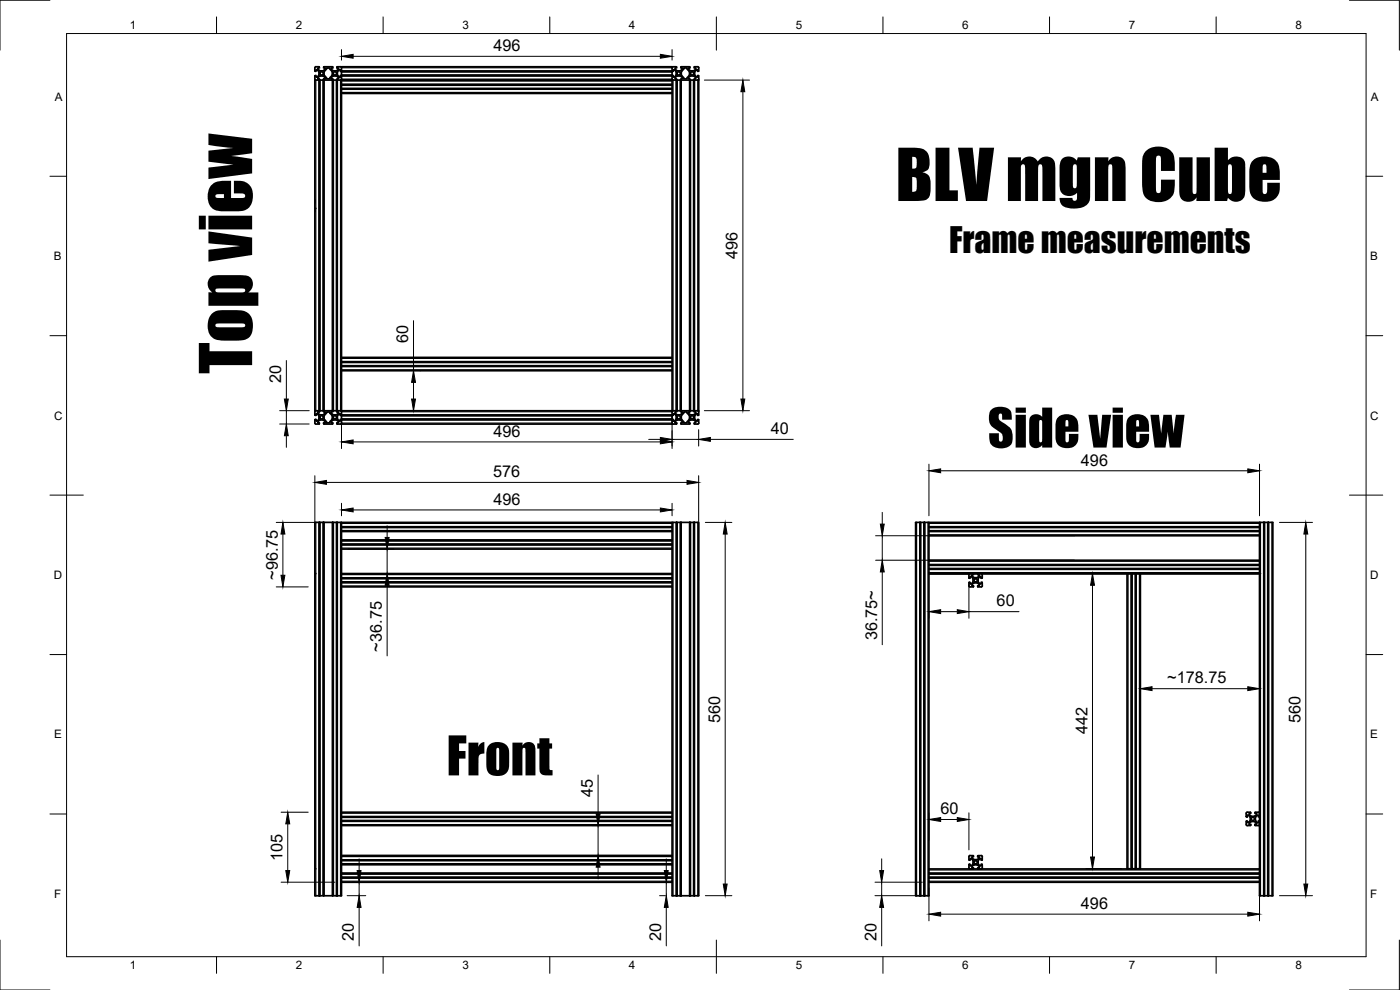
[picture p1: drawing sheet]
<svg xmlns="http://www.w3.org/2000/svg" width="420mm" height="297mm" viewBox="0 0 420 297" stroke-linecap="round" stroke-linejoin="round" font-family="sans-serif">
<!-- layer: Visible -->
<g fill="none" stroke="#000" stroke-width=".51">
<path d="M94.8 24h-.3v99.2l1.3 .1M95.6 21.4v1.3l-.4 .4h-.4v-.4l-.3 .1v.9l.3 .3M95.8 20.1l-1-.1-.3 .3v1l.3 .1v-.5h.4l.4 .4M95.8 20.1h.1M95.8 24h-1M95.8 22.9l-.4 .5v.3h.5l-.1 .2M95.8 23.9v.1M95.8 22.9h1.4M95.9 24v99.2M97.1 24v99.2M97.2 22.9l.4 .5v.3h-.5l.1 99.6M97.3 21.6v.8"/>
<path d="M97.3 22.4l.7 1v.3h1v-.3l.6-.7M97.4 21.3l.6-.6v-.3h1v.3l.6 .6M97.4 21.4l-.1 .2M99.6 21.4v1.3M99.8 24h-4v99.2M99.8 20.1l-2.6-.1-.1 .4h.5v.3l-.7 .6-.9-.1-.6-.5v-.3h.5l-.1-.3M99.8 20.1h.1M99.8 20.1l.1 .3h-.5v.3l.4 .4M99.8 22.9l-.4 .5v.3h.5l-.1 .2M99.8 23.9v.1M99.8 22.9h1.4M99.9 24v99.2"/>
<path d="M101.1 24v99.2M101.2 24h.1M101.2 20.1l-.1 .3h.5v.3l-.4 .4h-1.4M101.2 22.9l.4 .5v.3h-.5l.1 .2M101.2 24h-1.4v99.2M101.2 23.9v.1M101.2 20.1h.1M101.2 20.1l1-.1 .3 .3M101.2 24h1M101.2 24v99.2M101.4 21.3l.4-.4h.3v.5l.3-.1M101.4 21.4v1.3l.4 .4h.3v-.4h.3"/>
<path d="M102.2 24h.3M102.4 22.7h.1M102.4 21.3h99.3v1.4M102.4 22.8h99.3M102.4 21.3h.1M102.5 20.3v-.3h99.2v.3M102.5 22.7v.1M102.5 23.7v.3M102.5 20.3v3.4M102.5 24v99.2M102.5 24h99.2M102.5 28h99.2"/>
<path d="M102.5 26.8h99.2M102.5 26.7h99.2M102.5 25.4h99.2M102.5 25.3h99.2M102.5 22.7h99.2M102.5 21.4h99.2M102.5 23.7l-.3 .3M201.7 23.7l.3 .3M201.7 20.3l.3-.3h1l.1 .4h-.5v.3l.7 .5M201.7 23.7v.3M201.7 22.7v.1M201.7 24h.3"/>
<path d="M201.7 20.3v1l.4 .1v-.5h.3l.4 .4M201.7 24v99.2M202.8 21.4l.1 1.2-.5 .5h-.3v-.4h-.3l-.1 1M203 22.9l-.4 .5v.3h.5v.2l-1.1 .1M203.1 24v99.2M203.3 22.8l1.1 .1M203.3 22.8l-.3 .1M204.3 24v99.2M204.4 20.1l-.1 .3h.5v.3l-.6 .5-.9 .1M204.4 22.9l.4 .5v.3h-.5l.1 .2M204.4 23.9v.1M204.4 24h2.6"/>
<path d="M204.4 20.1h2.6M204.4 20.1h.1M204.5 21.6v.8M204.6 21.3l.6-.6v-.3h1v.3l.6 .6M204.6 21.4l-.1 .2M206.8 21.4l.1 1.2-.7 .8v.3h-1v-.3l-.7-1M207 24h.1M207 24v99.2M207 20.1h.1M207 20.1l.1 .3h-.5v.3l.5 .5 1 .1M207 22.9l-.4 .5v.3h.5l-.1 .2M207 24h1.4v99.2"/>
<path d="M207 23.9v.1M207.1 24v99.2M208.1 22.8l-1.1 .1M208.1 22.8l.3 .1M208.3 24v99.2M208.4 20.1l-.1 .3h.5v.3l-.7 .5M208.4 22.9l.4 .5v.3h-.5l.1 .2M208.4 23.9v.1M208.4 20.1l1.3 .1-.1 1.1M208.4 24h1M208.4 20.1h.1M208.6 21.3l.4-.4h.3v.5l.3-.1"/>
<path d="M208.6 21.4v1.3l.4 .4h.3v-.4h.3M209.4 24h.3v99.2l-1.3 .1M209.6 22.7h.1M209.6 22.8l.1 .9-.3 .3M209.6 21.3h.1M94.5 63.5h.1M94.5 60.1v1M94.5 60.1h.1M102.5 111.2h99.2M102.5 110h99.2M102.5 109.9h99.2M102.5 108.6h99.2"/>
<path d="M102.5 108.5h99.2M102.5 107.2h99.2M94.5 123.5v1l.3 .1v-.5h.4l.5 .7v1l-.5 .6h-.4v-.5h-.2M94.6 125.9l-.1 1 .3 .3h1l.1-.3h-.5v-.3l.6-.6h.9l.7 .6v.3h-.5l.1 .3h2.6l.1-.3h-.5v-.3l.4-.5M94.6 125.9h.1M94.8 123.2l-.3 .3M95.8 123.2h1.4M95.8 123.3l.1 .3h-.5v.3l.6 .5 .9 .1 .7-.6v-.3h-.5l.1-.3M97.2 123.2l2.6 .1M97.3 124.8v.8M97.3 125.6l.7 1v.3h1v-.3l.6-.7M99.6 124.6l-.6-.7v-.3h-1v.3l-.7 .9"/>
<path d="M99.6 124.5v1.4M99.8 123.3l.1 .3h-.5v.3l.4 .4M99.8 123.2h1.4M99.8 126.1l1.3-.1 .5 .6v.3h-.5l.1 .3h1l.3-.3M101.2 123.2h.1M101.2 123.3l-.1 .3h.5v.3l-.4 .4h-1.4M102.2 123.2l.3 .3M102.5 123.2l-1.3 .1M102.5 126.9v.3h99.2v-.3M102.5 123.2v1.3l-.4 .1v-.5h-.3l-.5 .6v.9l.5 .8h.3v-.5h.4v1M102.5 123.2h99.2M102.5 125.9h99.2"/>
<path d="M102.5 124.6h99.2M201.7 123.2v1.3l.4 .1v-.5h.3l.5 .7v1l-.5 .6h-.3v-.5h-.3M201.7 123.2l1.3 .1M201.8 125.9h.1M201.8 125.9h-99.3v-1.4h99.2v2.4M202 123.2l-.3 .3M203 123.2h1.4M203 123.2v-99.2h1.4v99.2M203 123.3l.1 .3h-.5v.3l.7 .5M203.3 126h.9l.6 .6v.3h-.5l.1 .3M203.3 126l-.7 .6v.3h.5l-.1 .3h-1l-.3-.3M204.4 123.3h2.6"/>
<path d="M204.4 123.3l-.1 .3h.5v.3l-.6 .5-.9 .1M204.5 124.8v.8M204.5 124.8l.7-.9v-.3h1v.3l.7 .8v.9l-.7 1v.3h-1v-.3l-.7-1M207 123.2h.1M207 123.3l.1 .3h-.5v.3l.5 .5 1 .1M207 123.2h1.4M208.1 126h-1l-.5 .6v.3h.5l-.1 .3h-2.6M208.1 126l.7 .6v.3h-.5l.1 .2M208.4 123.3l-.1 .3h.5v.3l-.7 .5M208.4 123.3h.1M209.4 123.2l.3 .3M209.7 123.5v1l-.4 .1v-.5h-.3l-.5 .6v.9l.5 .8h.3v-.5h.4v1.2h-1.3"/>
<path d="M95.8 156.7v112.1M95.9 156.7v112.1M97.1 156.7v112.1M97.2 156.7v112.1M99.8 156.7v112.1M99.9 156.7v112.1M101.1 156.7v112.1M101.2 156.7h.1M101.2 156.7v112.1M102.5 156.7h-8v112.1h2.6M102.5 156.7v100M102.5 159.5h99.2"/>
<path d="M102.5 159.4h99.2M102.5 158.1h99.2M102.5 158h99.2M102.5 156.7h99.2M201.7 156.7h8v112.1h-1.4M201.7 156.7v100M203 156.7v112.1M203.1 156.7v112.1M204.3 156.7v112.1M204.4 156.7v112.1M207 156.7h.1M207 156.7v112.1"/>
<path d="M207.1 156.7v112.1M208.3 156.7v112.1M208.4 156.7v112.1M276.1 156.7v112.1M276.2 156.7v112.1M277.4 156.7v112.1M277.5 156.7v112.1M278.8 156.7v4M278.8 159.4h99.2M278.8 156.7h-4v112.1h4v-4.1M278.8 158.1h99.2M278.8 158h99.2"/>
<path d="M278.8 156.7h99.2M378 156.7v4M378 156.7h4v112.1h-4v-4.1M379.3 156.7v112.1zM380.6 156.7v112.1M380.7 156.7v112.1M102.5 172.1h99.2M102.5 173.5h99.2M102.5 173.4h99.2M102.5 174.7h99.2M102.5 174.8h99.2M102.5 176.1h99.2"/>
<path d="M102.5 164.7h99.2M102.5 163.5h99.2M102.5 163.4h99.2M102.5 162.1h99.2M102.5 162h99.2M278.8 170.8h99.2M278.8 168.1v4M278.8 172.1h99.2M278.8 160.7v7.4M278.8 172.1v88.6M278.8 170.7h99.2M278.8 169.5h99.2"/>
<path d="M278.8 169.4h99.2M278.8 168.1h99.2M278.8 160.7h99.2M290.9 174.8l-.1 1.1 1.3 .1M290.9 173.4h.1M290.9 174.7h.2v.5h.4l.4-.4M290.9 174.7v.1M290.9 174.8h.1M291.1 172.1h-12.3h99.2M291.1 172.1h2.4M291.1 172.1l-.3 .3 .1 1M291.9 173.4l-.4-.4h-.4v.5l-.2-.1"/>
<path d="M291.9 173.4v1.4M292.1 172.2h.1M292.1 172.2l.1 .3h-.5v.3l.7 .5h1l.5-.5v-.3h-.5l.1-.3M292.1 176l.1-.3h-.5v-.3l.5-.5h1l.7 .5v.3h-.5l.1 .3M292.1 176h.1M293.5 176h.1M293.5 172.1v.1M294.5 172.1l.3 .3-.1 1M294.7 173.4l-.3 .1v-.5h-.3l-.4 .4v1.4M294.7 174.7h-.3v.5h-.3l-.4-.4M294.7 174.7v.1M294.7 174.8h.1"/>
<path d="M294.7 174.8l.1 1.1-1.3 .1M294.7 173.4h.1M338.5 172.1h-.3v88.6h4v-88.6h-.3M339.6 172.1v88.6M378 168.1v4M378 160.7v7.4M378 172.1v88.6M102.5 256.7v8M102.5 258h.1M102.5 247.7h99.2M102.5 246.4h99.2M102.5 246.3h99.2"/>
<path d="M102.5 243.7h99.2M102.5 245h99.2M102.5 245.1h99.2M102.5 256.7h99.2M102.5 259.4h99.2M102.5 259.3h99.2M201.7 258l-99.2 .1M201.7 256.7v1.3h-99.2M201.7 258.1v6.6M201.7 258h.1M290.8 257l.1 1M290.9 259.4l-.1 1.1 1.3 .2"/>
<path d="M290.9 258h.1M290.9 258l.2 .1v-.5h.4l.4 .4M290.9 259.4l.2-.1v.5h.4l.4-.4M290.9 259.4h.1M291.1 256.7l1 .1M291.1 256.7l-.3 .3M291.9 258v1.4M292.1 256.7v.1M292.1 256.8l.1 .3h-.5v.3l.7 .5M292.4 257.9h.8M293.5 256.8l-.1 .3h.5v.3l-.7 .5M293.5 256.7v.1"/>
<path d="M294.5 256.7l-1 .1M294.5 256.7l.3 .3M294.7 258l-.3 .1v-.5h-.3l-.5 .5v1l.5 .7h.3v-.5l.3 .1M294.7 259.4h.1M294.7 259.4l.1 1.1-1.3 .2M294.7 258h.1M294.8 257l-.1 1M374.1 246.4l-.1 1 .3 .3 1.1-.1v-.3h-.5v-.3l.5-.5 1.3 .1M374.1 246.4h.1M374.1 246.4l.3-.1v.5h.3l.4-.4M375.1 245l.1 .3M375.2 245.3l-.1 1.1"/>
<path d="M375.3 243.8l-1-.1-.3 .3 .1 1.1h.3v-.5h.3l.4 .4M375.3 243.8h.1M375.3 243.8l.1 .3h-.5v.3l.4 .4h1.4M376.7 243.8l-.1 .3h.5v.3l-.4 .4M376.7 243.8l1-.1 .3 .3v1l-.4 .1v-.5h-.3l-.5 .7M376.7 243.8h.1M376.8 245.3v1l.5 .5h.3v-.5l.3 .1M377.9 246.4h.1M377.9 246.4l.1 1-.3 .3-1.1-.1v-.3h.5v-.3l-.4-.4M97.1 268.8h2.7M101.2 268.8h.1M102.5 262h.1"/>
<path d="M102.5 264.7v4.1h-2.7M102.5 264.7h99.2M102.5 263.4h99.2M102.5 263.3h99.2M102.5 262.1h99.2M102.5 262h99.2M201.7 262h.1M201.7 264.7v4.1h6.6M207 268.8h.1M278.8 260.7v4M278.8 262h.1M278.8 264.7h99.2"/>
<path d="M278.8 263.4h99.2M278.8 263.3h99.2M278.8 262.1h99.2M278.8 262h99.2M278.8 260.7h99.2M292.1 260.6l.1-.2h-.5v-.4l.7-.5h1l.5 .5v.4h-.5l.1 .2M292.1 260.6h.1M293.5 260.6h.1M340.9 260.7v-88.6l.1 88.6M378 260.7v4M378 262h.1"/>
<circle cx="96.5" cy="22" r=".5"/>
<circle cx="100.5" cy="22" r=".5"/>
<circle cx="203.7" cy="22" r=".5"/>
<circle cx="207.7" cy="22" r=".5"/>
<circle cx="96.5" cy="125.2" r=".5"/>
<circle cx="100.5" cy="125.2" r=".5"/>
<circle cx="203.7" cy="125.2" r=".5"/>
<circle cx="207.7" cy="125.2" r=".5"/>
<circle cx="292.8" cy="174.1" r=".5"/>
<circle cx="292.8" cy="258.7" r=".5"/>
<circle cx="376" cy="245.7" r=".5"/>
</g>
<!-- layer: Visible Narrow -->
<g fill="none" stroke="#000" stroke-width=".36">
<path d="M94.8 24v99.2M95.8 24v99.2M96.1 24v99.2M96.9 24v99.2M97.2 24v99.2M99.8 24v99.2M100.1 24v99.2M100.9 24v99.2M101.2 24v99.2M102.2 24v99.2M102.5 27.7h99.2M102.5 26.7h99.2"/>
<path d="M102.5 26.4h99.2M102.5 25.6h99.2M102.5 25.3h99.2M102.5 24.3h99.2M102.5 23.7h99.2M102.5 22.7h99.2M102.5 22.4h99.2M102.5 21.6h99.2M102.5 21.3h99.2M102.5 20.3h99.2M202 24v99.2M203 24v99.2"/>
<path d="M203.3 24v99.2M204.1 24v99.2M204.4 24v99.2M207 24v99.2M207.3 24v99.2M208.1 24v99.2M208.4 24v99.2M209.4 24v99.2M102.5 110.9h99.2M102.5 109.9h99.2M102.5 109.7h99.2M102.5 108.8h99.2"/>
<path d="M102.5 108.5h99.2M102.5 107.5h99.2M102.5 126.9h99.2M102.5 125.9h99.2M102.5 125.6h99.2M102.5 124.8h99.2M102.5 124.6h99.2M102.5 123.5h99.2M94.8 156.7v112.1M95.8 156.7v112.1M96.1 156.7v112.1M96.9 156.7v112.1"/>
<path d="M97.2 156.7v112.1M99.8 156.7v112.1M100.1 156.7v112.1M100.9 156.7v112.1M101.2 156.7v112.1M102.2 156.7v112.1M102.5 159.4h99.2M102.5 159.2h99.2M102.5 158.4h99.2M102.5 158.1h99.2M102.5 157h99.2M202 156.7v112.1"/>
<path d="M203 156.7v112.1M203.3 156.7v112.1M204.1 156.7v112.1M204.4 156.7v112.1M207 156.7v112.1M207.3 156.7v112.1M208.1 156.7v112.1M208.4 156.7v112.1M209.4 156.7v112.1M275.1 156.7v112.1M276.1 156.7v112.1M276.4 156.7v112.1"/>
<path d="M277.2 156.7v112.1M277.5 156.7v112.1M278.5 156.7v112.1M278.8 159.4h99.2M278.8 159.2h99.2M278.8 158.4h99.2M278.8 158.1h99.2M278.8 157h99.2M378.3 156.7v112.1M379.3 156.7v112.1M379.6 156.7v112.1M380.4 156.7v112.1"/>
<path d="M380.7 156.7v112.1M381.7 156.7v112.1M102.5 174.5h99.2M102.5 173.7h99.2M102.5 173.4h99.2M102.5 172.4h99.2M102.5 174.8h99.2M102.5 175.8h99.2M102.5 164.5h99.2M102.5 163.4h99.2M102.5 163.2h99.2M102.5 162.4h99.2"/>
<path d="M102.5 162.1h99.2M278.8 170.8h99.2M278.8 170.5h99.2M278.8 169.7h99.2M278.8 169.4h99.2M278.8 168.4h99.2M278.8 171.8h99.2M278.8 160.5h99.2M338.5 172.1v88.6M339.6 172.1v88.6M339.8 172.1v88.6M340.6 172.1v88.6"/>
<path d="M340.9 172.1v88.6M341.9 172.1v88.6M102.5 247.4h99.2M102.5 246.4h99.2M102.5 244h99.2M102.5 245h99.2M102.5 245.3h99.2M102.5 246.1h99.2M102.5 259.4h99.2M102.5 259.1h99.2M102.5 258.3h99.2M102.5 258h99.2"/>
<path d="M102.5 257h99.2M102.5 264.4h99.2M102.5 263.4h99.2M102.5 263.1h99.2M102.5 262.3h99.2M102.5 262h99.2M278.8 264.4h99.2M278.8 263.4h99.2M278.8 263.1h99.2M278.8 262.3h99.2M278.8 262h99.2M278.8 261h99.2"/>
</g>
<!-- layer: Visible -->
<g fill="#000">
<circle cx="94.5" cy="62.5" r=".25"/>
<circle cx="94.5" cy="172.1" r=".25"/>
<circle cx="278.8" cy="172.1" r=".25"/>
<circle cx="378" cy="172.1" r=".25"/>
<circle cx="94.5" cy="260.7" r=".25"/>
</g>
<!-- layer: Border -->
<g fill="none" stroke="#000" stroke-width=".3">
<path d="M15 .1h-15v15M20 10.1h390v276.9h-390zM65 5.1v5M115 5.1v5M165 5.1v5M215 5.1v10M265 5.1v5M315 5.1v5M365 5.1v5M405 .1h15v15M15 52.9h5M410 52.9h5"/>
<path d="M15 100.7h5M410 100.7h5M15 148.6h10M405 148.6h10M15 196.4h5M410 196.4h5M15 244.2h5M410 244.2h5M0 282.1v14.9h15M65 287v5M115 287v5M165 287v5"/>
<path d="M215 282.1v9.9M265 287v5M315 287v5M365 287v5M420 282.1v14.9h-15"/>
</g>
<!-- layer: Dimensions -->
<g fill="none" stroke="#000" stroke-width=".3">
<path d="M102.5 14.9v3.1M106 16.9h92.2M201.7 14.9v3.1M211.4 24h13.5M222.9 27.5v92.2M124.1 96.2v15M85.9 108.2v11.5M124.1 114.7v5M126.1 111.2h.1M83.9 123.2h8.9M83.9 127.2h8.9M85.9 123.2v4"/>
<path d="M85.9 130.7v3.5M102.5 125.2v9.4M106 132.6h92.2M126.1 123.2h.1M194.7 131.8h3.5M201.7 125.2v9.4M201.7 131.8h8M209.7 128.9v4.9M211.4 123.2h13.5M213.2 131.8h24.9M278.8 139.3v15.5M378 139.3v15.5"/>
<path d="M82.9 156.7h17.6M94.5 142.7v31.4M98 144.7h108.2M102.5 151v3.8M106 153h92.2M116.2 157.7v3.6M201.7 151v3.8M209.7 142.7v31.4M211.7 156.7h7.9M264.8 153.7v3.6M282.3 141.3h92.2M384 156.7h9.9"/>
<path d="M82.9 176.1h9.6M84.9 160.2v12.4M104.2 172.1h14M104.5 164.7h13.7M116.2 164.7v7.4M116.2 175.6v21.2M217.6 160.2v105M262.8 160.7h59.7M262.8 168.1h59.7M264.8 160.7v7.4M264.8 171.6v21.8M290.8 175.4v10.1"/>
<path d="M325.9 172.1h10.6M327.9 175.6v81.5M391.9 160.2v105M278.8 183.5v2M282.3 183.5h5M290.8 183.5h15M342.2 204.6v12.1M345.7 206.6h28.8M378 204.6v12.1M179.5 232.5v11.7M84.4 243.7h8.1M86.4 247.2v14"/>
<path d="M107.8 257.7v3.5M177.5 247.7h2M177.5 256.7h2M179.5 247.7v9M200 257.7v3.5M264.6 257.7v3.5M278.8 243.9v8.2M282.3 245.9h5M290.8 243.9v11.1M84.4 264.7h16.1M104.2 268.7h5.6M105.8 264.7h.6"/>
<path d="M107.8 264.7v4M107.8 272.3v11.5M179.5 260.2v3.5M198 268.7h1.7M198 264.7h1.7M200 264.7v4M200 272.3v11.5M211.7 268.7h7.9M262.6 268.7h14.2M262.6 264.7h14.2M264.6 264.7v4M264.6 272.3v11.5"/>
<path d="M278.8 266.4v9.9M282.3 274.3h92.2M325.9 260.6h10.6M378 266.4v9.9M384 268.7h9.9"/>
</g>
<g fill="#000" stroke="#000" stroke-width=".3">
<path d="M102.5 16.9l3.5-.6v1.2zM198.2 16.3l3.5 .6-3.5 .6zM222.9 24l.6 3.5h-1.1zM85.3 119.7h1.2l-.6 3.5zM123.5 119.7h1.2l-.6 3.5zM124.1 111.2l.6 3.5h-1.2zM222.4 119.7h1.1l-.6 3.5zM85.9 127.2l.6 3.5h-1.2zM102.5 132.6l3.5-.6v1.2zM198.2 132l3.5 .6-3.5 .6zM198.2 131.3l3.5 .5-3.5 .6zM209.7 131.8l3.5-.5v1.1z"/>
<path d="M94.5 144.7l3.5-.5v1.1zM102.5 153l3.5-.6v1.2zM198.2 152.4l3.5 .6-3.5 .6zM206.2 144.2l3.5 .5-3.5 .6zM264.2 157.3h1.2l-.6 3.4zM278.8 141.3l3.5-.6v1.1zM374.5 140.7l3.5 .6-3.5 .5zM84.9 156.7l.6 3.5h-1.2zM84.3 172.6h1.2l-.6 3.5zM115.6 161.3h1.2l-.6 3.4zM116.2 172.1l.6 3.5h-1.2zM217.6 156.7l.6 3.5h-1.1z"/>
<path d="M264.8 168.1l.6 3.5h-1.2zM327.9 172.1l.6 3.5h-1.2zM391.9 156.7l.6 3.5h-1.2zM278.8 183.5l3.5-.6v1.2zM287.3 182.9l3.5 .6-3.5 .6zM342.2 206.6l3.5-.6v1.2zM374.5 206l3.5 .6-3.5 .6zM86.4 243.7l.6 3.5h-1.2zM178.9 244.2h1.2l-.6 3.5zM278.8 245.9l3.5-.6v1.2zM287.3 245.3l3.5 .6-3.5 .6zM327.3 257.1h1.2l-.6 3.5z"/>
<path d="M85.8 261.2h1.2l-.6 3.5zM107.2 261.2h1.2l-.6 3.5zM107.8 268.7l.6 3.6h-1.2zM179.5 256.7l.6 3.5h-1.2zM199.4 261.2h1.1l-.5 3.5zM200 268.7l.5 3.6h-1.1zM217.1 265.2h1.1l-.6 3.5zM264 261.2h1.2l-.6 3.5zM264.6 268.7l.6 3.6h-1.2zM278.8 274.3l3.5-.6v1.2zM374.5 273.7l3.5 .6-3.5 .6zM391.3 265.2h1.2l-.6 3.5z"/>
</g>
<g font-size="20.2">
<text x="268.8" y="60.3">BLV mgn Cube</text>
<text x="75.7" y="112.1" transform="rotate(-90 75.7 112.1)">Top view</text>
</g>
<g font-size="15.2">
<text x="296.4" y="134.3">Side view</text>
<text x="134" y="232.6">Front</text>
</g>
<text font-size="10.1" x="284.8" y="76">Frame measurements</text>
<g font-size="4.9">
<text x="148.1" y="15.3">496</text>
<text x="221.4" y="77.6" transform="rotate(-90 221.4 77.6)">496</text>
<text x="122.5" y="102.9" transform="rotate(-90 122.5 102.9)">60</text>
<text x="84.4" y="114.9" transform="rotate(-90 84.4 114.9)">20</text>
<text x="148.1" y="131">496</text>
<text x="231.4" y="130.3">40</text>
<text x="148" y="143.2">576</text>
<text x="324.4" y="139.7">496</text>
<text x="148.1" y="151.5">496</text>
<text x="83.3" y="174" transform="rotate(-90 83.3 174)">~96.75</text>
<text x="299.1" y="182">60</text>
<text x="114.6" y="195.5" transform="rotate(-90 114.6 195.5)">~36.75</text>
<text x="263.2" y="192.2" transform="rotate(-90 263.2 192.2)">36.75~</text>
<text x="350.3" y="205.1">~178.75</text>
<text x="216.1" y="216.8" transform="rotate(-90 216.1 216.8)">560</text>
<text x="326.4" y="220.4" transform="rotate(-90 326.4 220.4)">442</text>
<text x="390.3" y="216.8" transform="rotate(-90 390.3 216.8)">560</text>
<text x="177.9" y="239.3" transform="rotate(-90 177.9 239.3)">45</text>
<text x="282.3" y="244.3">60</text>
<text x="84.8" y="258.5" transform="rotate(-90 84.8 258.5)">105</text>
<text x="324.4" y="272.7">496</text>
<text x="106.2" y="282.5" transform="rotate(-90 106.2 282.5)">20</text>
<text x="198.4" y="282.5" transform="rotate(-90 198.4 282.5)">20</text>
<text x="263" y="282.5" transform="rotate(-90 263 282.5)">20</text>
</g>
<g font-size="3.5">
<text x="39" y="8.8">1</text>
<text x="88.8" y="8.8">2</text>
<text x="138.8" y="8.8">3</text>
<text x="188.7" y="8.8">4</text>
<text x="238.8" y="8.8">5</text>
<text x="288.7" y="8.8">6</text>
<text x="338.8" y="8.8">7</text>
<text x="388.8" y="8.8">8</text>
<text x="16.4" y="30.2">A</text>
<text x="411.4" y="30.2">A</text>
<text x="16.2" y="78">B</text>
<text x="411.2" y="78">B</text>
<text x="16.2" y="125.9">C</text>
<text x="411.2" y="125.9">C</text>
<text x="16.2" y="173.7">D</text>
<text x="411.2" y="173.7">D</text>
<text x="16.2" y="221.6">E</text>
<text x="411.2" y="221.6">E</text>
<text x="16.2" y="269.4">F</text>
<text x="411.2" y="269.4">F</text>
<text x="39" y="290.8">1</text>
<text x="88.8" y="290.8">2</text>
<text x="138.8" y="290.8">3</text>
<text x="188.7" y="290.8">4</text>
<text x="238.8" y="290.8">5</text>
<text x="288.7" y="290.8">6</text>
<text x="338.8" y="290.8">7</text>
<text x="388.8" y="290.8">8</text>
</g>
</svg>
